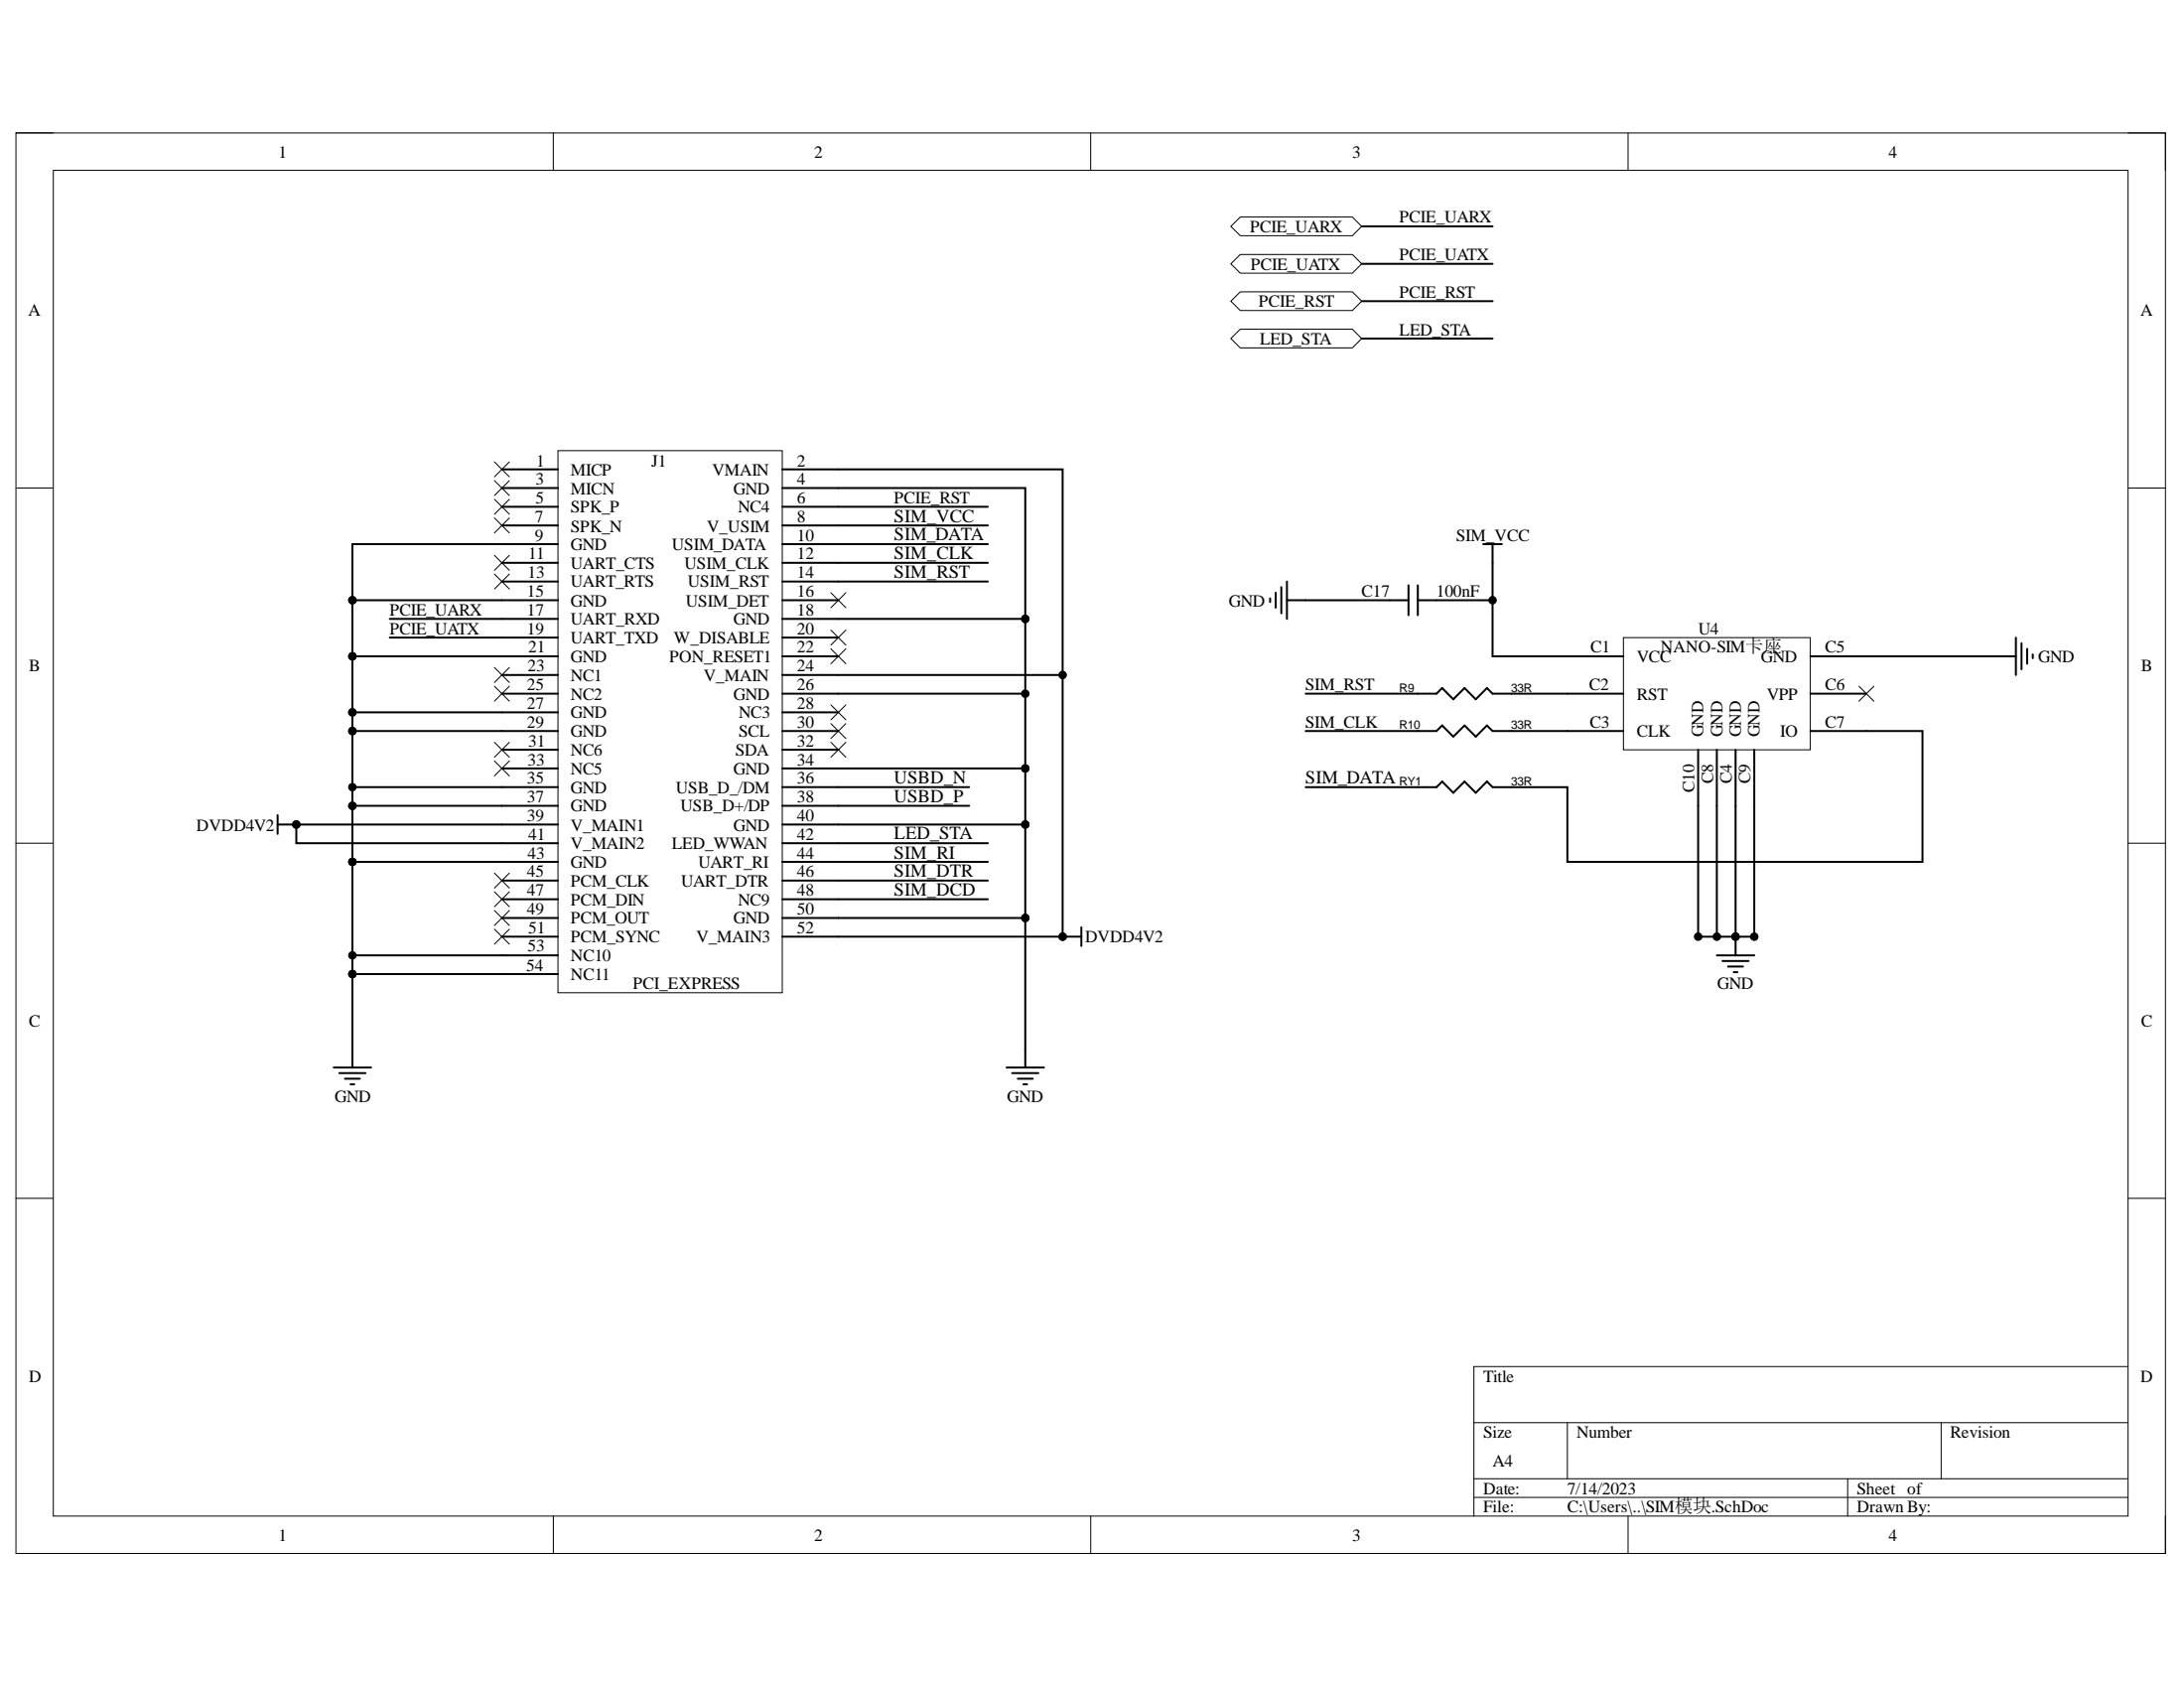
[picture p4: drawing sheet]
<svg xmlns="http://www.w3.org/2000/svg" width="279mm" height="216mm" viewBox="0 0 279 216" stroke-linecap="round" stroke-linejoin="round" font-family="sans-serif">
<path d="M2 17h275v181.7h-275z" fill="none" stroke="#000" stroke-width=".13"/>
<path d="M6.8 21.8h265.4v172.1h-265.4z" fill-rule="evenodd" fill="#fff"/>
<g fill="none" stroke="#000" stroke-width=".13">
<path d="M2 17h4.8M70.8 17v4.8M139.5 17v4.8M208.3 17v4.8M272.2 17h4.8v4.8M6.8 21.8h265.4v172.1h-265.4zM2 62.4h4.8M272.2 62.4h4.8M2 107.8h4.8M272.2 107.8h4.8M2 153.3h4.8M272.2 153.3h4.8"/>
<path d="M272.2 174.8h-83.6v19.1M70.8 193.9v4.8M139.5 193.9v4.8M188.6 182h83.6M188.6 189.1h83.6M188.6 191.5h83.6M200.5 182v7.1M208.3 193.9v4.8M236.4 189.1v4.8M248.3 182v7.1M277 193.9v4.8"/>
</g>
<path d="M71.4 57.6h28.7v69.4h-28.7z" fill-rule="evenodd" fill="#fff"/>
<g fill="none" stroke="#000" stroke-width=".13">
<path d="M63.3 59.1l1.9 1.9M65.2 59.1l-1.9 1.9M71.4 57.6h28.7v69.4h-28.7zM63.3 61.5l1.9 1.9M63.3 63.9l1.9 1.9M63.3 66.3l1.9 1.9M65.2 61.5l-1.9 1.9M65.2 63.9l-1.9 1.9M65.2 66.3l-1.9 1.9M106.3 75.8l1.9 1.9M108.2 75.8l-1.9 1.9M63.3 85.4l1.9 1.9"/>
<path d="M63.3 87.8l1.9 1.9M63.3 97.3l1.9 1.9M65.2 85.4l-1.9 1.9M65.2 87.8l-1.9 1.9M65.2 97.3l-1.9 1.9M106.3 90.2l1.9 1.9M106.3 80.6l1.9 1.9M106.3 83l1.9 1.9M108.2 90.2l-1.9 1.9M108.2 80.6l-1.9 1.9M108.2 83l-1.9 1.9"/>
<circle cx="45.1" cy="76.8" r=".48"/>
<circle cx="131.2" cy="79.2" r=".48"/>
<circle cx="45.1" cy="83.9" r=".48"/>
<circle cx="45.1" cy="93.5" r=".48"/>
<circle cx="45.1" cy="91.1" r=".48"/>
<circle cx="131.2" cy="88.7" r=".48"/>
<circle cx="131.2" cy="98.3" r=".48"/>
<circle cx="135.9" cy="86.3" r=".48"/>
<circle cx="45.1" cy="110.2" r=".48"/>
<circle cx="45.1" cy="103.1" r=".48"/>
<circle cx="45.1" cy="100.7" r=".48"/>
<circle cx="131.2" cy="105.5" r=".48"/>
<circle cx="131.2" cy="117.4" r=".48"/>
<circle cx="135.9" cy="119.8" r=".48"/>
<circle cx="45.1" cy="122.2" r=".48"/>
<circle cx="45.1" cy="124.6" r=".48"/>
</g>
<g fill="none" stroke="#000" stroke-width=".25">
<path d="M49.9 79.2h21.5M64.2 60h7.2M64.2 62.4h7.2M64.2 64.8h7.2M64.2 67.2h7.2M64.2 72h7.2M64.2 74.4h7.2M71.4 76.8h-26.3v7.1h26.3M71.4 69.6h-26.3v7.2M100.1 79.2h31.1v19.1M100.1 62.4h31.1v16.8M100.1 60h35.8v59.8h-35.8"/>
<path d="M100.1 64.8h26.3M100.1 67.2h26.3M100.1 69.6h26.3M100.1 72h26.3M100.1 74.4h26.3M100.1 76.8h7.2M45.1 83.9v7.2h26.3M45.1 91.1v2.4h26.3M45.1 93.5v9.6h26.3M49.9 81.5h21.5M64.2 86.3h7.2M64.2 88.7h7.2"/>
<path d="M64.2 95.9h7.2M64.2 98.3h7.2M100.1 98.3h31.1v7.2M100.1 81.5h7.2M100.1 83.9h7.2M100.1 86.3h35.8M100.1 88.7h31.1M100.1 91.1h7.2M100.1 93.5h7.2M100.1 95.9h7.2M45.1 103.1v7.1h26.3M45.1 110.2v14.4h26.3"/>
<path d="M45.1 100.7h26.3M64.2 105.5h7.2M64.2 107.8h7.2M64.2 112.6h7.2M64.2 115h7.2M64.2 117.4h7.2M64.2 119.8h7.2M100.1 117.4h31.1v19.1M100.1 105.5h31.1v11.9M100.1 107.8h26.3M100.1 110.2h26.3M100.1 112.6h26.3"/>
<path d="M100.1 115h26.3M100.1 100.7h23.9M100.1 103.1h23.9M42.7 136.5h4.8M43.4 137.3h3.4M44.1 138h1.9M44.8 138.7h.5M45.1 122.2h26.3M45.1 124.6v11.9M128.8 136.5h4.8M129.5 137.3h3.3M130.2 138h1.9"/>
<path d="M130.9 138.7h.5"/>
</g>
<g fill="#000">
<circle cx="45.1" cy="76.8" r=".48"/>
<circle cx="131.2" cy="79.2" r=".48"/>
<circle cx="45.1" cy="83.9" r=".48"/>
<circle cx="45.1" cy="93.5" r=".48"/>
<circle cx="45.1" cy="91.1" r=".48"/>
<circle cx="131.2" cy="88.7" r=".48"/>
<circle cx="131.2" cy="98.3" r=".48"/>
<circle cx="135.9" cy="86.3" r=".48"/>
<circle cx="45.1" cy="110.2" r=".48"/>
<circle cx="45.1" cy="103.1" r=".48"/>
<circle cx="45.1" cy="100.7" r=".48"/>
<circle cx="131.2" cy="105.5" r=".48"/>
<circle cx="131.2" cy="117.4" r=".48"/>
<circle cx="135.9" cy="119.8" r=".48"/>
<circle cx="45.1" cy="122.2" r=".48"/>
<circle cx="45.1" cy="124.6" r=".48"/>
</g>
<path d="M207.7 81.6h23.9v14.3h-23.9z" fill-rule="evenodd" fill="#fff"/>
<g fill="none" stroke="#000" stroke-width=".13">
<path d="M207.7 81.6h23.9v14.3h-23.9zM237.8 87.8l1.9 1.9M239.7 87.8l-1.9 1.9"/>
<circle cx="190.9" cy="76.8" r=".48"/>
<circle cx="219.6" cy="119.8" r=".48"/>
<circle cx="222" cy="119.8" r=".48"/>
</g>
<g fill="none" stroke="#000" stroke-width=".25">
<path d="M162.5 76.5v.5M163.2 75.8v1.9M163.9 75.1v3.3M164.6 74.4v4.8M164.6 76.8h15.6M180.2 74.9v3.8M181.4 76.8h9.5M181.4 74.9v3.8M189.7 69.6h2.4M190.9 69.6v14.3h16.8M167 88.7h16.8l.7-.7 1.4 1.4 1.5-1.4 1.4 1.4 1.4-1.4 .7 .7h16.8M167 93.5h16.8l.7-.7 1.4 1.4 1.5-1.4 1.4 1.4 1.4-1.4 .7 .7h16.8"/>
<path d="M217.2 95.9v23.9h7.2v-23.9M219.6 95.9v23.9M222 95.9v26.3M231.6 93.5h14.3v16.7h-45.4v-9.5h-9.6l-.7-.7-1.4 1.4-1.4-1.4-1.5 1.4-1.4-1.4-.7 .7h-16.8M231.6 83.9h26.3M231.6 88.7h7.2M257.9 81.6v4.7M258.6 82.3v3.3M259.3 83v1.9M260.1 83.7v.5M219.6 122.2h4.8M220.4 122.9h3.3"/>
<path d="M221.1 123.6h1.9M221.8 124.3h.5"/>
</g>
<g fill="#000">
<circle cx="190.9" cy="76.8" r=".48"/>
<circle cx="219.6" cy="119.8" r=".48"/>
<circle cx="222" cy="119.8" r=".48"/>
</g>
<path d="M157.5 29l1.2-1.2h14.3l1.2 1.2-1.2 1.1h-14.3z" fill-rule="evenodd" fill="#fff"/>
<path d="M157.5 29l1.2-1.2h14.3l1.2 1.2-1.2 1.1h-14.3z" fill="none" stroke="#000" stroke-width=".13"/>
<path d="M157.5 33.7l1.2-1.2h14.3l1.2 1.2-1.2 1.2h-14.3z" fill-rule="evenodd" fill="#fff"/>
<path d="M157.5 33.7l1.2-1.2h14.3l1.2 1.2-1.2 1.2h-14.3z" fill="none" stroke="#000" stroke-width=".13"/>
<path d="M157.5 38.5l1.2-1.2h14.3l1.2 1.2-1.2 1.2h-14.3z" fill-rule="evenodd" fill="#fff"/>
<path d="M157.5 38.5l1.2-1.2h14.3l1.2 1.2-1.2 1.2h-14.3z" fill="none" stroke="#000" stroke-width=".13"/>
<path d="M157.5 43.3l1.2-1.2h14.3l1.2 1.2-1.2 1.2h-14.3z" fill-rule="evenodd" fill="#fff"/>
<g fill="none" stroke="#000" stroke-width=".13">
<path d="M157.5 43.3l1.2-1.2h14.3l1.2 1.2-1.2 1.2h-14.3zM63.3 73.4l1.9 1.9M63.3 71l1.9 1.9M65.2 73.4l-1.9 1.9M65.2 71l-1.9 1.9M63.3 94.9l1.9 2M65.2 94.9l-1.9 2M106.3 94.9l1.9 2M106.3 92.6l1.9 1.9M108.2 94.9l-1.9 2M108.2 92.6l-1.9 1.9M63.3 111.7l1.9 1.9"/>
<path d="M63.3 114.1l1.9 1.9M63.3 116.5l1.9 1.9M63.3 118.8l1.9 2M65.2 111.7l-1.9 1.9M65.2 114.1l-1.9 1.9M65.2 116.5l-1.9 1.9M65.2 118.8l-1.9 2"/>
<circle cx="37.9" cy="105.5" r=".48"/>
<circle cx="135.9" cy="119.8" r=".48"/>
<circle cx="217.2" cy="119.8" r=".48"/>
<circle cx="224.4" cy="119.8" r=".48"/>
</g>
<path d="M174.2 29h16.7M174.2 33.7h16.7M174.2 38.5h16.7M174.2 43.3h16.7M35.5 104.3v2.4M35.5 105.5h2.4M64.2 105.5h-26.3v2.3h26.3M135.9 119.8h2.4M138.3 118.6v2.4" fill="none" stroke="#000" stroke-width=".25"/>
<g fill="#000">
<circle cx="37.9" cy="105.5" r=".48"/>
<circle cx="135.9" cy="119.8" r=".48"/>
<circle cx="217.2" cy="119.8" r=".48"/>
<circle cx="224.4" cy="119.8" r=".48"/>
</g>
<g font-size="2.4">
<text x="114.4" y="69.1">SIM_DATA</text>
<text x="114.4" y="71.5">SIM_CLK</text>
<text x="114.4" y="66.7">SIM_VCC</text>
<text x="114.4" y="73.9">SIM_RST</text>
<text x="114.4" y="100.2">USBD_N</text>
<text x="167" y="100.2">SIM_DATA</text>
<text x="114.4" y="102.6">USBD_P</text>
<text x="114.4" y="107.3">LED_STA</text>
<text x="114.4" y="109.8">SIM_RI</text>
<text x="114.4" y="112.2">SIM_DTR</text>
<text x="114.4" y="114.5">SIM_DCD</text>
</g>
<g font-size="2.2">
<text x="35.6" y="20.1">1</text>
<text x="104.1" y="20.1">2</text>
<text x="173" y="20.1">3</text>
<text x="241.6" y="20.1">4</text>
<text x="159.9" y="29.7">PCIE_UARX</text>
<text x="179" y="28.5">PCIE_UARX</text>
<text x="160" y="34.5">PCIE_UATX</text>
<text x="179" y="33.3">PCIE_UATX</text>
<text x="3.6" y="40.4">A</text>
<text x="161" y="39.3">PCIE_RST</text>
<text x="179" y="38.1">PCIE_RST</text>
<text x="273.9" y="40.4">A</text>
<text x="161.2" y="44.1">LED_STA</text>
<text x="179" y="42.9">LED_STA</text>
<text x="68.6" y="59.6">1</text>
<text x="83.3" y="59.6">J1</text>
<text x="101.9" y="59.6">2</text>
<text x="68.5" y="62">3</text>
<text x="68.5" y="64.4">5</text>
<text x="73" y="60.8">MICP</text>
<text x="73" y="63.2">MICN</text>
<text x="73" y="65.6">SPK_P</text>
<text x="91.1" y="60.8">VMAIN</text>
<text x="93.8" y="63.2">GND</text>
<text x="94.4" y="65.6">NC4</text>
<text x="101.9" y="62">4</text>
<text x="101.9" y="64.4">6</text>
<text x="114.4" y="64.4">PCIE_RST</text>
<text x="67.6" y="71.6">11</text>
<text x="68.4" y="66.7">7</text>
<text x="68.4" y="69.2">9</text>
<text x="73" y="68">SPK_N</text>
<text x="73" y="70.4">GND</text>
<text x="86" y="70.4">USIM_DATA</text>
<text x="90.4" y="68">V_USIM</text>
<text x="101.9" y="66.7">8</text>
<text x="101.9" y="69.2">10</text>
<text x="101.9" y="71.6">12</text>
<text x="186.3" y="69.2">SIM_VCC</text>
<text x="67.4" y="76.3">15</text>
<text x="67.5" y="73.9">13</text>
<text x="73" y="72.7">UART_CTS</text>
<text x="73" y="75.1">UART_RTS</text>
<text x="73" y="77.6">GND</text>
<text x="87.6" y="72.7">USIM_CLK</text>
<text x="87.7" y="77.6">USIM_DET</text>
<text x="88" y="75.1">USIM_RST</text>
<text x="101.9" y="73.9">14</text>
<text x="101.9" y="76.3">16</text>
<text x="157.2" y="77.6">GND</text>
<text x="174.2" y="76.3">C17</text>
<text x="183.8" y="76.3">100nF</text>
<text x="49.8" y="78.8">PCIE_UARX</text>
<text x="49.8" y="81.1">PCIE_UATX</text>
<text x="67.4" y="78.8">17</text>
<text x="67.4" y="81.1">19</text>
<text x="67.6" y="83.5">21</text>
<text x="73" y="79.9">UART_RXD</text>
<text x="73" y="82.3">UART_TXD</text>
<text x="86.2" y="82.3">W_DISABLE</text>
<text x="93.8" y="79.9">GND</text>
<text x="101.9" y="78.8">18</text>
<text x="101.9" y="81.1">20</text>
<text x="101.9" y="83.5">22</text>
<text x="203.5" y="83.5">C1</text>
<text x="212.4" y="83.4">NANO-SIM卡座</text>
<text x="217.3" y="81.1">U4</text>
<text x="233.5" y="83.5">C5</text>
<text x="3.7" y="85.9">B</text>
<text x="67.4" y="88.3">25</text>
<text x="67.5" y="85.9">23</text>
<text x="73" y="84.7">GND</text>
<text x="73" y="87.1">NC1</text>
<text x="73" y="89.5">NC2</text>
<text x="85.6" y="84.7">PON_RESET1</text>
<text x="90" y="87.1">V_MAIN</text>
<text x="93.8" y="89.5">GND</text>
<text x="101.9" y="85.9">24</text>
<text x="101.9" y="88.3">26</text>
<text x="167" y="88.3">SIM_RST</text>
<text x="203.3" y="88.3">C2</text>
<text x="209.4" y="84.7">VCC</text>
<text x="209.4" y="89.5">RST</text>
<text x="225.3" y="84.7">GND</text>
<text x="226.1" y="89.5">VPP</text>
<text x="233.5" y="88.3">C6</text>
<text x="260.7" y="84.7">GND</text>
<text x="273.9" y="85.9">B</text>
<text x="67.4" y="90.7">27</text>
<text x="67.4" y="93">29</text>
<text x="67.6" y="95.5">31</text>
<text x="73" y="91.9">GND</text>
<text x="73" y="94.2">GND</text>
<text x="94.5" y="91.9">NC3</text>
<text x="94.5" y="94.2">SCL</text>
<text x="101.9" y="90.7">28</text>
<text x="101.9" y="93">30</text>
<text x="101.9" y="95.5">32</text>
<text x="167" y="93">SIM_CLK</text>
<text x="203.4" y="93">C3</text>
<text x="209.4" y="94.2">CLK</text>
<text x="217.9" y="94.2" transform="rotate(-90 217.9 94.2)">GND</text>
<text x="220.4" y="94.2" transform="rotate(-90 220.4 94.2)">GND</text>
<text x="222.8" y="94.2" transform="rotate(-90 222.8 94.2)">GND</text>
<text x="225.1" y="94.2" transform="rotate(-90 225.1 94.2)">GND</text>
<text x="227.7" y="94.2">IO</text>
<text x="233.5" y="93">C7</text>
<text x="67.4" y="100.2">35</text>
<text x="67.5" y="97.9">33</text>
<text x="73" y="96.7">NC6</text>
<text x="73" y="99.1">NC5</text>
<text x="73" y="101.4">GND</text>
<text x="86.5" y="101.4">USB_D_/DM</text>
<text x="93.8" y="99.1">GND</text>
<text x="94.1" y="96.7">SDA</text>
<text x="101.9" y="97.9">34</text>
<text x="101.9" y="100.2">36</text>
<text x="216.7" y="101.3" transform="rotate(-90 216.7 101.3)">C10</text>
<text x="219.2" y="100.2" transform="rotate(-90 219.2 100.2)">C8</text>
<text x="221.6" y="100.2" transform="rotate(-90 221.6 100.2)">C4</text>
<text x="223.9" y="100.2" transform="rotate(-90 223.9 100.2)">C9</text>
<text x="25.1" y="106.2">DVDD4V2</text>
<text x="67.4" y="105.1">39</text>
<text x="67.4" y="102.6">37</text>
<text x="67.6" y="107.4">41</text>
<text x="73" y="106.2">V_MAIN1</text>
<text x="73" y="103.8">GND</text>
<text x="87.1" y="103.8">USB_D+/DP</text>
<text x="93.8" y="106.2">GND</text>
<text x="101.9" y="102.6">38</text>
<text x="101.9" y="105.1">40</text>
<text x="101.9" y="107.4">42</text>
<text x="67.4" y="112.2">45</text>
<text x="67.5" y="109.8">43</text>
<text x="73" y="108.6">V_MAIN2</text>
<text x="73" y="111">GND</text>
<text x="73" y="113.4">PCM_CLK</text>
<text x="86" y="108.6">LED_WWAN</text>
<text x="87.1" y="113.4">UART_DTR</text>
<text x="89.3" y="111">UART_RI</text>
<text x="101.9" y="109.8">44</text>
<text x="101.9" y="112.2">46</text>
<text x="67.4" y="114.6">47</text>
<text x="67.4" y="117">49</text>
<text x="67.6" y="119.4">51</text>
<text x="73" y="115.8">PCM_DIN</text>
<text x="73" y="118.2">PCM_OUT</text>
<text x="93.8" y="118.2">GND</text>
<text x="94.4" y="115.8">NC9</text>
<text x="101.9" y="114.6">48</text>
<text x="101.9" y="117">50</text>
<text x="101.9" y="119.4">52</text>
<text x="67.3" y="124.2">54</text>
<text x="67.5" y="121.7">53</text>
<text x="73" y="120.5">PCM_SYNC</text>
<text x="73" y="123">NC10</text>
<text x="73" y="125.4">NC11</text>
<text x="89.1" y="120.5">V_MAIN3</text>
<text x="138.8" y="120.5">DVDD4V2</text>
<text x="3.7" y="131.4">C</text>
<text x="81" y="126.5">PCI_EXPRESS</text>
<text x="219.7" y="126.5">GND</text>
<text x="273.9" y="131.4">C</text>
<text x="42.8" y="140.9">GND</text>
<text x="128.8" y="140.9">GND</text>
<text x="3.7" y="176.8">D</text>
<text x="189.8" y="176.8">Title</text>
<text x="273.9" y="176.8">D</text>
<text x="189.8" y="183.9">Size</text>
<text x="201.7" y="183.9">Number</text>
<text x="249.5" y="183.9">Revision</text>
<text x="189.8" y="191.1">Date:</text>
<text x="190.9" y="187.5">A4</text>
<text x="200.5" y="191.1">7/14/2023</text>
<text x="237.6" y="191.1">Sheet of</text>
<text x="35.6" y="197.1">1</text>
<text x="104.1" y="197.1">2</text>
<text x="173" y="197.1">3</text>
<text x="189.8" y="193.4">File:</text>
<text x="200.5" y="193.4">C:\Users\..\SIM模块.SchDoc</text>
<text x="237.6" y="193.4">Drawn By:</text>
<text x="241.6" y="197.1">4</text>
</g>
<g font-size="1.5">
<text x="179" y="88.5">R9</text>
<text x="193.3" y="88.5">33R</text>
<text x="179" y="93.2">R10</text>
<text x="193.3" y="93.2">33R</text>
<text x="179" y="100.4">RY1</text>
<text x="193.3" y="100.4">33R</text>
</g>
</svg>
